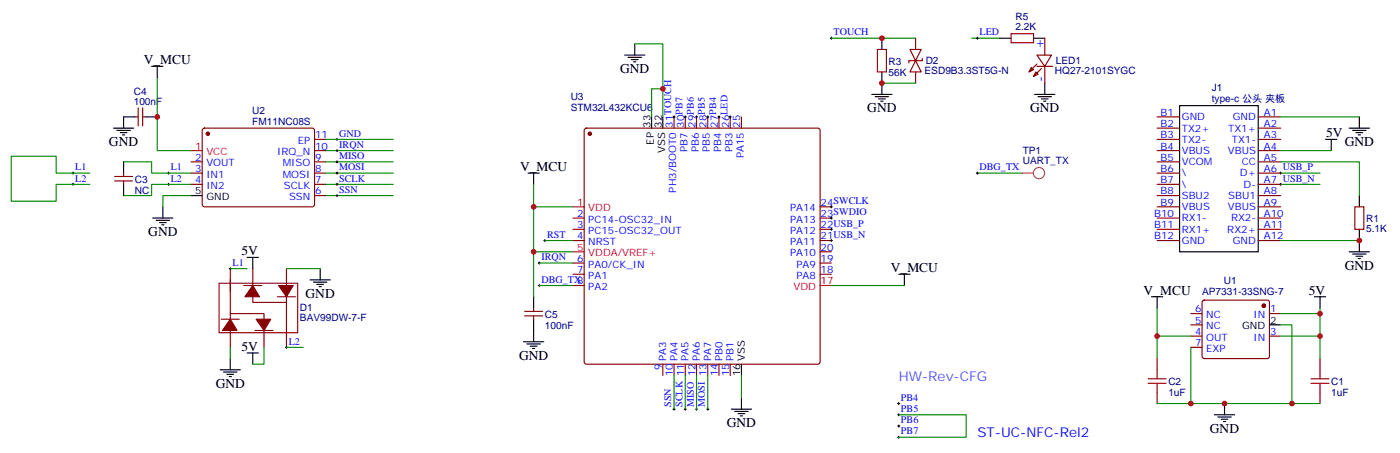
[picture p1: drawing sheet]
<svg xmlns="http://www.w3.org/2000/svg" width="440mm" height="142mm" viewBox="0 0 440 142" stroke-linecap="round" stroke-linejoin="round" font-family="sans-serif">
<g fill="none" stroke="#870000" stroke-width=".35">
<path d="M275.5 15.5h2.8v7.1h-2.8zM285.8 15.5h3.5l-1.8 3.5zM287.5 19l1.8 3.6h-3.5zM289.6 18.3v.7h-4.2v.8M317.5 10.6h7.1v2.8h-7.1zM325.6 17.3h4.6l-2.1 3.5zM328.1 12v5.3M42.3 36.7h1.1M43.4 33.9v5.6M44.8 33.9v5.6M44.8 36.7h1.1M211.7 36.7v3.5"/>
<path d="M215.2 36.7v3.5M218.7 36.7v3.5M222.2 36.7v3.5M225.8 36.7v3.5M229.3 36.7v3.5M232.8 36.7v3.5M323.8 21.2l.8 .7-1.5 .7zM325.3 22.6l.7 .7-1.4 .7zM325.6 20.1l-2.5 2.5M325.6 20.8h5M327 21.5l-2.4 2.5M328.1 20.8v5.3"/>
<path d="M363.4 36.7h7M395.1 36.7h7.1M36 56.8h5.6M36 55.4h5.6M38.8 54.3v1.1M38.8 56.8v1.1M60 50.8h3.5M60 54.3h3.5M60 57.9h3.5M63.7 40.4l.5-.2h33.9l.5 .2 .2 .5-.1 23.6-.6 .4-34.2-.1-.4-.6v-23.3zM98.8 50.8h3.5M98.8 54.3h3.5"/>
<path d="M98.8 57.9h3.5M98.8 47.3h3.5M98.8 43.7h3.5M183.7 40.4l.4-.2h72.7l.5 .2 .2 .5v72.7l-.2 .5-.5 .2h-72.7l-.4-.2-.3-.5v-72.7zM363.4 50.8h7M363.4 54.3h7M363.4 57.9h7M363.4 47.3h7M363.4 43.7h7M363.4 40.2h7M395.1 50.8h7.1M395.1 54.3h7.1"/>
<path d="M395.1 57.9h7.1M395.1 47.3h7.1M395.1 43.7h7.1M395.1 40.2h7.1M98.8 61.4h3.5M179.9 68.4h3.5M179.9 72h3.5M179.9 75.5h3.5M257.5 68.4h3.6M257.5 72h3.6M257.5 75.5h3.6M257.5 79h3.6"/>
<path d="M257.5 64.9h3.6M363.4 61.4h7M363.4 68.4h7M363.4 72h7M363.4 75.5h7M363.4 64.9h7M395.1 61.4h7.1M395.1 68.4h7.1M395.1 72h7.1M395.1 75.5h7.1M395.1 64.9h7.1M425.4 64.9h2.9v7.1h-2.9z"/>
<path d="M68.8 88.9h24.7v15.5h-24.7zM72.3 84.3v14.1M76.6 89.6h5.6M79.4 93.1v1.8h10.6v-1.8M79.4 84.3v5.3M87.1 93.1h5.7M90 84.3v5.3M90 94.9v14.1M164.7 99.1h5.7M164.7 97.7h5.7M167.6 96.7v1M167.6 99.1v1.1"/>
<path d="M179.9 82.5h3.5M179.9 86.1h3.5M179.9 89.6h3.5M257.5 82.5h3.6M257.5 86.1h3.6M373.9 98.4h3.6M377.7 94.4l.5-.2h19.7l.5 .2 .2 .5v16.9l-.2 .5-.5 .2h-19.7l-.5-.2-.2-.5v-16.9zM398.6 98.4h3.6M69.5 100.2h5.6M72.3 100.2v-1.8h10.6v1.8M72.3 103.7v5.3M80.1 103.7h5.6"/>
<path d="M82.9 103.7v5.3M208.1 114.3v3.5M211.7 114.3v3.5M215.2 114.3v3.5M218.7 114.3v3.5M222.2 114.3v3.5M225.8 114.3v3.5M229.3 114.3v3.5M363.4 112.5v3.6M373.9 105.5h3.6M373.9 102h3.6M373.9 109h3.6"/>
<path d="M398.6 105.5h3.6M414.5 112.5v3.6M363.4 123.1v3.5M414.5 123.1v3.5"/>
</g>
<g fill="#870000" stroke="#870000" stroke-width=".35">
<path d="M72.3 100.2l2.1 3.5h-4.6z"/>
<path d="M79.4 89.6l2.1 3.5h-4.6z"/>
<path d="M80.4 100.2h4.6l-2.1 3.5z"/>
<path d="M87.5 89.6h4.6l-2.1 3.5z"/>
<circle cx="65.3" cy="42" r=".53"/>
<circle cx="185.2" cy="42" r=".53"/>
<circle cx="396.9" cy="96" r=".53"/>
</g>
<path d="M60 47.3h3.5M179.9 64.9h3.5M179.9 79h3.5M257.5 89.6h3.6" fill="none" stroke="#f00" stroke-width=".35"/>
<g fill="none" stroke="#000" stroke-width=".35">
<path d="M196.1 17.3h6.4M197.2 18h4.2M198.3 18.7h2.1M199 19.4h.7M199.3 13.8v3.5M276.9 12v3.5M314 12h3.5M324.6 12h3.5M42.3 36.7h-3.5v3.5M45.9 36.7h3.5M47.6 20.8h3.6M49.4 20.8v3.5"/>
<path d="M204.6 36.7v3.5M208.1 36.7v3.5M273.8 29.6h6.3M274.8 30.3h4.2M275.9 31h2.1M276.6 31.7h.7M276.9 22.6v7M324.9 29.6h6.4M326 30.3h4.2M327 31h2.1M327.7 31.7h.7M328.1 26.1v3.5"/>
<path d="M370.4 33.2h24.7v45.8h-24.7zM426.9 36.7v3.5M35.6 40.2h6.4M36.7 40.9h4.2M37.7 41.6h2.2M38.5 42.3h.7M38.8 50.8v3.5M38.8 57.9v3.5M165.8 54.3h3.5M167.6 54.3v3.6M416.3 43.7h3.5M418 43.7v3.6"/>
<path d="M423.7 40.2h6.3M424.7 40.9h4.3M425.8 41.6h2.1M426.5 42.3h.7M48 68.4h6.3M49 69.1h4.3M50.1 69.8h2.1M50.8 70.6h.7M51.2 64.9v3.5M60 61.4h3.5M423.7 79h6.3M424.7 79.7h4.3"/>
<path d="M426.9 61.4v3.5M426.9 72v7M77.6 80.8h3.5M79.4 80.8v3.5M97.4 87.8h6.3M98.4 88.5h4.3M99.5 89.3h2.1M100.2 90h.7M100.5 84.3v3.5M167.6 93.1v3.6M282.2 86.1h3.6M284 86.1v3.5"/>
<path d="M361.6 93.1h3.5M363.4 93.1v3.6M412.7 93.1h3.6M414.5 93.1v3.6M425.8 80.4h2.1M426.5 81.1h.7M69.1 116.1h6.4M70.2 116.8h4.2M71.3 117.5h2.1M72 118.2h.7M72.3 112.5v3.6M77.6 110.8h3.5"/>
<path d="M79.4 110.8v3.5M164.4 107.2h6.3M165.5 107.9h4.2M166.5 108.7h2.1M167.2 109.4h.7M167.6 100.2v7M232.8 114.3v3.5M398.6 102h3.6M229.7 128.4h6.3M230.7 129.1h4.2M231.8 129.8h2.1M232.5 130.5h.7"/>
<path d="M232.8 124.9v3.5M381.4 130.2h6.3M382.4 130.9h4.2M383.5 131.6h2.1M384.2 132.3h.7M384.5 126.6v3.6"/>
</g>
<g fill="none" stroke="#008700" stroke-width=".35">
<path d="M199.3 13.8h8.8v22.9M261.1 12h26.4M305.2 12h8.8M49.4 24.3v23h10.6M208.1 27.9h-3.5v8.8M276.9 26.1h10.6M402.2 36.7h24.7M28.2 54.3h-10.6v-5.3h-14.1v14.1h14.1v-5.2h10.6M38.8 50.8h8.8v3.5h12.4M60 57.9h-12.4v3.5h-8.8M102.3 47.3h21.2M102.3 50.8h21.2"/>
<path d="M102.3 54.3h21.2M102.3 57.9h21.2M102.3 43.7h21.2M167.6 57.9v7h12.3M306.9 54.3h14.1M402.2 50.8h24.7v10.6M402.2 47.3h15.8M402.2 54.3h12.3M402.2 57.9h12.3M60 61.4h-8.8v3.5M102.3 61.4h21.2M167.6 64.9v14.1h12.3"/>
<path d="M167.6 79v14.1M171.1 75.5h8.8M402.2 75.5h24.7M72.3 84.3h5.3M90 84.3h10.5M169.3 89.6h10.6M169.3 82.5h10.6M261.1 89.6h22.9M363.4 96.7v15.8M402.2 98.4h12.3M414.5 96.7v15.8M72.3 109v3.5"/>
<path d="M82.9 109v5.3h-3.5M90 109h5.2M211.7 117.8v10.6M215.2 117.8v10.6M218.7 117.8v10.6M222.2 117.8v10.6M232.8 117.8v7.1M363.4 105.5h10.5M373.9 109v17.6M402.2 102h3.5v24.6M402.2 105.5h12.3M282.2 130.2h21.2v7h-21.2"/>
<path d="M363.4 126.6h51.1"/>
</g>
<g fill="none" stroke="#000" stroke-width=".31">
<path d="M260.7 12h.7M261.1 11.6v.7M306.6 12h.7M306.9 11.6v.7M211.3 36.7h.7M211.7 36.3v.7M214.8 36.7h.7M215.2 36.3v.7M218.4 36.7h.7M218.7 36.3v.7M221.9 36.7h.7M222.2 36.3v.7"/>
<path d="M225.4 36.7h.7M225.8 36.3v.7M229 36.7h.7M229.3 36.3v.7M22.6 54.3h.7M22.6 57.9h.7M22.9 54v.7M22.9 57.5v.7M52.6 54.3h.7M52.6 57.9h.7M52.9 54v.7M52.9 57.5v.7"/>
<path d="M105.5 54.3h.7M105.5 57.9h.7M105.5 47.3h.7M105.5 50.8h.7M105.5 43.7h.7M105.8 43.4v.7M105.8 46.9v.7M105.8 50.4v.8M105.8 54v.7M105.8 57.5v.7M306.6 54.3h.7M306.9 54v.7"/>
<path d="M401.8 54.3h.7M401.8 57.9h.7M402.2 54v.7M402.2 57.5v.7M105.5 61.4h.7M105.8 61v.7M170.7 75.5h.7M171.1 75.1v.7M260.7 75.5h.7M260.7 72h.7M260.7 64.9h.7M260.7 68.4h.7"/>
<path d="M261.1 64.6v.7M261.1 68.1v.7M261.1 71.6v.7M261.1 75.1v.7M72 84.3h.7M72.3 84v.7M169 89.6h.7M169 82.5h.7M169.3 82.2v.7M169.3 89.3v.7M89.6 109h.7M90 108.7v.7"/>
<path d="M211.3 128.4h.7M211.7 128.1v.7M214.8 128.4h.7M215.2 128.1v.7M218.4 128.4h.7M218.7 128.1v.7M221.9 128.4h.7M222.2 128.1v.7M281.9 126.6h.7M281.9 130.2h.7M281.9 133.7h.7M281.9 137.2h.7"/>
<path d="M282.2 126.3v.7M282.2 129.8v.7M282.2 133.3v.8M282.2 136.9v.7"/>
</g>
<path d="M321 54.3h3.5M326.1 56.1a1.76 1.76 0 0 1-1.3-2.7 1.76 1.76 0 0 1 3 .1 1.76 1.76 0 0 1-1.5 2.6" fill="none" stroke="#a64a4a" stroke-width=".35"/>
<path d="M287.5 12v3.5M287.5 22.6v3.5" fill="none" stroke="#8c2424" stroke-width=".35"/>
<path d="M360.5 118.9h5.7M363.4 116.1v2.8M411.7 118.9h5.6M414.5 116.1v2.8M360.5 120.3h5.7M363.4 120.3v2.8M411.7 120.3h5.6M414.5 120.3v2.8" fill="none" stroke="#a10000" stroke-width=".35"/>
<g fill="#c00">
<circle cx="405.7" cy="126.6" r=".88"/>
<circle cx="414.5" cy="98.4" r=".88"/>
<circle cx="373.9" cy="126.6" r=".88"/>
<circle cx="363.4" cy="105.5" r=".88"/>
<circle cx="167.6" cy="79" r=".88"/>
<circle cx="167.6" cy="64.9" r=".88"/>
<circle cx="208.1" cy="27.9" r=".88"/>
<circle cx="276.9" cy="12" r=".88"/>
<circle cx="276.9" cy="26.1" r=".88"/>
<circle cx="384.5" cy="126.6" r=".88"/>
<circle cx="49.4" cy="36.7" r=".88"/>
<circle cx="414.5" cy="105.5" r=".88"/>
<circle cx="426.9" cy="75.5" r=".88"/>
</g>
<g font-size="4.2" fill="#00f">
<text x="327.8" y="15.5" transform="rotate(-90 327.8 15.5)">+</text>
<text x="328.1" y="25.8" transform="rotate(-90 328.1 25.8)">-</text>
<text x="306.9" y="137.2">ST-UC-NFC-Rel2</text>
</g>
<g font-size="4.2">
<text x="45.2" y="20.1">V_MCU</text>
<text x="194.7" y="22.9">GND</text>
<text x="272.3" y="35.3">GND</text>
<text x="323.5" y="35.3">GND</text>
<text x="34.2" y="45.9">GND</text>
<text x="416.4" y="43">5V</text>
<text x="422.3" y="45.9">GND</text>
<text x="163.3" y="53.6">V_MCU</text>
<text x="46.6" y="74.1">GND</text>
<text x="75.8" y="80.1">5V</text>
<text x="279.8" y="85.4">V_MCU</text>
<text x="422.3" y="84.7">GND</text>
<text x="96" y="93.5">GND</text>
<text x="359.1" y="92.4">V_MCU</text>
<text x="411" y="92.4">5V</text>
<text x="75.8" y="110.1">5V</text>
<text x="163" y="112.9">GND</text>
<text x="67.7" y="121.7">GND</text>
<text x="228.2" y="134.1">GND</text>
<text x="379.9" y="135.8">GND</text>
</g>
<text font-size="4.2" fill="#90f" x="282.2" y="119.6">HW-Rev-CFG</text>
<g font-size="3.2" fill="#00f">
<text x="261.8" y="11.1">TOUCH</text>
<text x="307.6" y="11.1">LED</text>
<text x="211.3" y="40" transform="rotate(-90 211.3 40)">31TOUCH</text>
<text x="214.8" y="40" transform="rotate(-90 214.8 40)">30PB7</text>
<text x="218.4" y="40" transform="rotate(-90 218.4 40)">29PB6</text>
<text x="221.9" y="40" transform="rotate(-90 221.9 40)">28PB5</text>
<text x="225.4" y="40" transform="rotate(-90 225.4 40)">27PB4</text>
<text x="229" y="40" transform="rotate(-90 229 40)">26LED</text>
<text x="232.5" y="40" transform="rotate(-90 232.5 40)">25</text>
<text x="364.5" y="36.3">B1</text>
<text x="364.5" y="39.9">B2</text>
<text x="371.1" y="37.7">GND</text>
<text x="371.1" y="41.3">TX2+</text>
<text x="385.7" y="41.3">TX1+</text>
<text x="387.1" y="37.7">GND</text>
<text x="396.9" y="36.3">A1</text>
<text x="396.9" y="39.9">A2</text>
<text x="93.6" y="45.2">EP</text>
<text x="99" y="46.9">10</text>
<text x="99" y="43.4">11</text>
<text x="106.5" y="46.4">IRQN</text>
<text x="106.5" y="42.9">GND</text>
<text x="215.9" y="47.6" transform="rotate(-90 215.9 47.6)">PB7</text>
<text x="219.4" y="47.6" transform="rotate(-90 219.4 47.6)">PB6</text>
<text x="223" y="47.6" transform="rotate(-90 223 47.6)">PB5</text>
<text x="226.5" y="47.6" transform="rotate(-90 226.5 47.6)">PB4</text>
<text x="230" y="47.6" transform="rotate(-90 230 47.6)">PB3</text>
<text x="364.5" y="43.4">B3</text>
<text x="364.5" y="46.9">B4</text>
<text x="371.1" y="44.8">TX2-</text>
<text x="386.8" y="44.8">TX1-</text>
<text x="396.9" y="43.4">A3</text>
<text x="396.9" y="46.9">A4</text>
<text x="23.6" y="53.4">L1</text>
<text x="53.6" y="53.4">L1</text>
<text x="61.3" y="50.4">2</text>
<text x="61.3" y="54">3</text>
<text x="64.8" y="52.2">VOUT</text>
<text x="87" y="48.7">IRQ_N</text>
<text x="88.8" y="52.2">MISO</text>
<text x="99" y="54">8</text>
<text x="99" y="50.4">9</text>
<text x="106.5" y="49.9">MISO</text>
<text x="106.5" y="53.4">MOSI</text>
<text x="233.5" y="49.6" transform="rotate(-90 233.5 49.6)">PA15</text>
<text x="307.6" y="53.4">DBG_TX</text>
<text x="364.5" y="50.4">B5</text>
<text x="364.5" y="54">B6</text>
<text x="371.1" y="51.9">VCOM</text>
<text x="371.1" y="48.3">VBUS</text>
<text x="385.6" y="48.3">VBUS</text>
<text x="390" y="51.9">CC</text>
<text x="396.9" y="50.4">A5</text>
<text x="396.9" y="54">A6 USB_P</text>
<text x="23.6" y="57">L2</text>
<text x="53.6" y="57">L2</text>
<text x="61.3" y="57.5">4</text>
<text x="64.8" y="55.7">IN1</text>
<text x="64.8" y="59.3">IN2</text>
<text x="88.8" y="55.7">MOSI</text>
<text x="89.1" y="59.3">SCLK</text>
<text x="99" y="57.5">7</text>
<text x="106.5" y="57">SCLK</text>
<text x="364.5" y="57.5">B7</text>
<text x="371.1" y="55.4">\</text>
<text x="371.1" y="58.9">\</text>
<text x="389.4" y="55.4">D+</text>
<text x="390.5" y="58.9">D-</text>
<text x="396.9" y="57.5">A7 USB_N</text>
<text x="90.8" y="62.8">SSN</text>
<text x="99" y="61">6</text>
<text x="106.5" y="60.5">SSN</text>
<text x="212.4" y="60.4" transform="rotate(-90 212.4 60.4)">PH3/BOOT0</text>
<text x="257.7" y="64.6">24SWCLK</text>
<text x="364.5" y="61">B8</text>
<text x="364.5" y="64.6">B9</text>
<text x="371.1" y="62.4">SBU2</text>
<text x="371.1" y="66">VBUS</text>
<text x="385.6" y="66">VBUS</text>
<text x="385.7" y="62.4">SBU1</text>
<text x="396.9" y="61">A8</text>
<text x="396.9" y="64.6">A9</text>
<text x="181.3" y="68.1">2</text>
<text x="181.3" y="71.6">3</text>
<text x="184.7" y="69.8">PC14-OSC32_IN</text>
<text x="248.1" y="69.8">PA13</text>
<text x="248.1" y="66.3">PA14</text>
<text x="257.7" y="71.6">22USB_P</text>
<text x="257.7" y="68.1">23SWDIO</text>
<text x="362.4" y="68.1">B10</text>
<text x="362.4" y="71.6">B11</text>
<text x="371.1" y="69.5">RX1-</text>
<text x="386.6" y="69.5">RX2-</text>
<text x="396.9" y="68.1">A10</text>
<text x="396.9" y="71.6">A11</text>
<text x="171.8" y="74.6">RST</text>
<text x="181.3" y="75.1">4</text>
<text x="184.7" y="73.4">PC15-OSC32_OUT</text>
<text x="184.7" y="76.9">NRST</text>
<text x="248.1" y="76.9">PA11</text>
<text x="248.1" y="73.4">PA12</text>
<text x="257.7" y="75.1">21USB_N</text>
<text x="362.4" y="75.1">B12</text>
<text x="371.1" y="73">RX1+</text>
<text x="371.1" y="76.6">GND</text>
<text x="385.4" y="73">RX2+</text>
<text x="387.1" y="76.6">GND</text>
<text x="396.9" y="75.1">A12</text>
<text x="73" y="83.4">L1</text>
<text x="170" y="81.7">IRQN</text>
<text x="181.3" y="82.2">6</text>
<text x="184.7" y="84">PA0/CK_IN</text>
<text x="248.1" y="80.4">PA10</text>
<text x="250.1" y="84">PA9</text>
<text x="257.7" y="82.2">19</text>
<text x="257.7" y="78.7">20</text>
<text x="170" y="88.7">DBG_TX8</text>
<text x="181.3" y="85.7">7</text>
<text x="184.7" y="87.5">PA1</text>
<text x="250.1" y="87.5">PA8</text>
<text x="257.7" y="85.7">18</text>
<text x="184.7" y="91">PA2</text>
<text x="375.3" y="101.6">5</text>
<text x="375.3" y="98.1">6</text>
<text x="378.8" y="99.8">NC</text>
<text x="393.6" y="99.8">IN</text>
<text x="398.8" y="98.1">1</text>
<text x="375.3" y="105.1">4</text>
<text x="378.8" y="106.9">OUT</text>
<text x="378.8" y="103.4">NC</text>
<text x="393.6" y="106.9">IN</text>
<text x="398.8" y="105.1">3</text>
<text x="90.7" y="108.1">L2</text>
<text x="209.2" y="113.2" transform="rotate(-90 209.2 113.2)">PA3</text>
<text x="212.7" y="113.2" transform="rotate(-90 212.7 113.2)">PA4</text>
<text x="216.3" y="113.2" transform="rotate(-90 216.3 113.2)">PA5</text>
<text x="219.8" y="113.2" transform="rotate(-90 219.8 113.2)">PA6</text>
<text x="223.3" y="113.2" transform="rotate(-90 223.3 113.2)">PA7</text>
<text x="226.8" y="113.2" transform="rotate(-90 226.8 113.2)">PB0</text>
<text x="230.4" y="113.2" transform="rotate(-90 230.4 113.2)">PB1</text>
<text x="375.3" y="108.7">7</text>
<text x="378.8" y="110.4">EXP</text>
<text x="207.8" y="116.1" transform="rotate(-90 207.8 116.1)">9</text>
<text x="211.3" y="118.2" transform="rotate(-90 211.3 118.2)">10</text>
<text x="225.4" y="118.2" transform="rotate(-90 225.4 118.2)">14</text>
<text x="229" y="118.2" transform="rotate(-90 229 118.2)">15</text>
<text x="282.9" y="125.8">PB4</text>
<text x="210.8" y="127.7" transform="rotate(-90 210.8 127.7)">SSN</text>
<text x="214.3" y="127.7" transform="rotate(-90 214.3 127.7)">SCLK 11</text>
<text x="217.8" y="127.7" transform="rotate(-90 217.8 127.7)">MISO 12</text>
<text x="221.4" y="127.7" transform="rotate(-90 221.4 127.7)">MOSI 13</text>
<text x="282.9" y="129.3">PB5</text>
<text x="282.9" y="132.8">PB6</text>
<text x="282.9" y="136.3">PB7</text>
</g>
<g font-size="3.2" fill="#000080">
<text x="318.9" y="9.5">2.2K</text>
<text x="318.9" y="6.3">R5</text>
<text x="279" y="23.8">56K</text>
<text x="279.1" y="20.3">R3</text>
<text x="290.3" y="23.3">ESD9B3.3ST5G-N</text>
<text x="290.7" y="20.1">D2</text>
<text x="331.3" y="23.4">HQ27-2101SYGC</text>
<text x="331.5" y="20">LED1</text>
<text x="42" y="29.7">C4</text>
<text x="380.5" y="28.7">J1</text>
<text x="42" y="32.8">100nF</text>
<text x="79.2" y="35.7">U2</text>
<text x="179.2" y="34.9">STM32L432KCU6</text>
<text x="179.2" y="31.4">U3</text>
<text x="380.5" y="32">type-c 公头 夹板</text>
<text x="79.2" y="39.2">FM11NC08S</text>
<text x="321.2" y="51.5">UART_TX</text>
<text x="321.2" y="48.3">TP1</text>
<text x="42.3" y="57.4">C3</text>
<text x="42.3" y="60.8">NC</text>
<text x="429" y="69.6">R1</text>
<text x="429" y="72.7">5.1K</text>
<text x="384.3" y="89">U1</text>
<text x="377.5" y="92.5">AP7331-33SNG-7</text>
<text x="94.2" y="100.9">BAV99DW-7-F</text>
<text x="94.2" y="97.7">D1</text>
<text x="171.1" y="99.7">C5</text>
<text x="171.1" y="103.2">100nF</text>
<text x="366.9" y="124.3">1uF</text>
<text x="366.9" y="120.9">C2</text>
<text x="418" y="124.3">1uF</text>
<text x="418" y="120.9">C1</text>
</g>
<g font-size="3.2">
<text x="204.3" y="40" transform="rotate(-90 204.3 40)">33</text>
<text x="207.8" y="40" transform="rotate(-90 207.8 40)">32</text>
<text x="205.3" y="45.4" transform="rotate(-90 205.3 45.4)">EP</text>
<text x="208.8" y="48" transform="rotate(-90 208.8 48)">VSS</text>
<text x="61.3" y="61">5</text>
<text x="64.8" y="62.8">GND</text>
<text x="398.8" y="101.6">2</text>
<text x="390.1" y="103.4">GND</text>
<text x="233.9" y="113.2" transform="rotate(-90 233.9 113.2)">VSS</text>
<text x="232.5" y="118.2" transform="rotate(-90 232.5 118.2)">16</text>
</g>
<g font-size="3.2" fill="#f00">
<text x="61.3" y="46.9">1</text>
<text x="64.8" y="48.7">VCC</text>
<text x="181.3" y="64.6">1</text>
<text x="184.7" y="66.3">VDD</text>
<text x="181.3" y="78.7">5</text>
<text x="184.7" y="80.4">VDDA/VREF+</text>
<text x="257.7" y="89.3">17</text>
<text x="249.2" y="91">VDD</text>
</g>
</svg>
